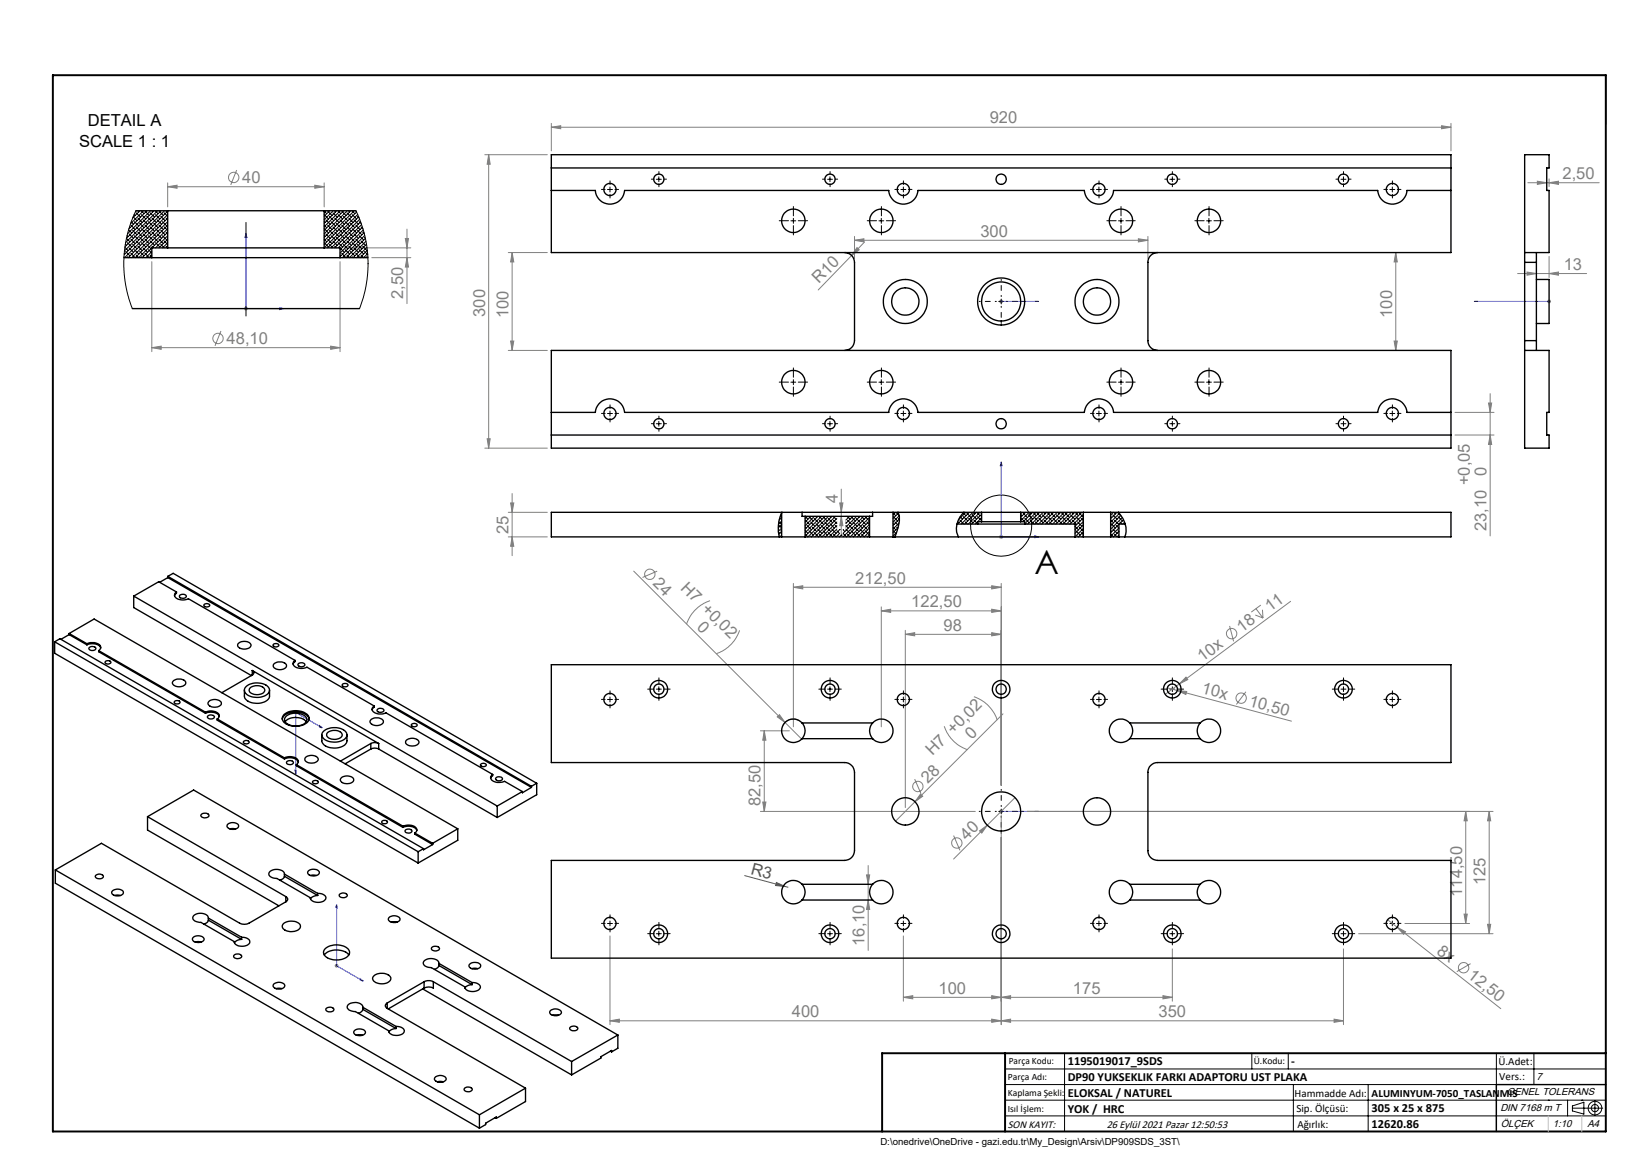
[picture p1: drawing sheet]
<svg xmlns="http://www.w3.org/2000/svg" width="420mm" height="297mm" viewBox="0 0 420 297" stroke-linecap="round" stroke-linejoin="round" font-family="sans-serif">
<g fill="none" stroke="#808080" stroke-width=".26">
<path d="M123.9 39.5h16M124.9 39.5l.4 2.5h-.8zM124.9 39.5v75M140.9 32.5l2.4-.4v.8zM140.9 31.5v7.1M140.9 32.5h230M368.5 32.1l2.4 .4-2.4 .4zM370.9 31.5v7.1M42.9 47.7l2.4-.4v.8zM42.9 46.7v6.2M42.9 47.7h40M60.5 43.5l-1.5 3.8"/>
<path d="M80.5 47.3l2.4 .4-2.4 .4zM82.9 46.7v6.2M104 58.6v19M390.6 46.7h18.2M393 46.3l2.4 .4-2.4 .4zM396 46.7l2.4-.4v.8zM396 45.7v2M38.8 66.9v23M62.4 78.9h1M62.5 78.5l.7 .7M62.9 78.4v1M63.2 78.5l-.7 .7"/>
<path d="M86.9 66.9v23M87.9 63.4h17.1M95 65.9h10M103.6 61h.8l-.4 2.4zM104 65.9l.4 2.4h-.8zM129.9 64.6h10M130.9 64.6l.4 2.4h-.8zM130.9 64.6v25M217.7 65.3l-8.5 8.8M218.4 61.4l2.4-.4v.8zM218.4 60.4v5.7M218.4 61.4h75"/>
<path d="M219.1 63.3l.5 .5-1.9 1.5zM221 61.8l-3.3 3.5M255.4 77h1M255.6 76.7l.7 .7M255.9 76.5v1.1M256.3 76.7l-.7 .7M291 61l2.4 .4-2.4 .4zM293.4 60.4v5.7M356.8 64.6l.4 2.4h-.8zM356.8 64.6v25M387.9 69.9h17.7M390.3 69.5l2.4 .4-2.4 .4z"/>
<path d="M395.5 77h1M395.6 76.7l.7 .7M396 76.5v1.1M396 69.9l2.4-.4v.8zM396 65.5v5.4M396.3 76.7l-.7 .7M38.8 88.9l2.4-.4v.8zM38.8 88.9h48.1M56.5 84.6l-1.5 3.8M84.5 88.5l2.4 .4-2.4 .4zM129.9 89.6h10M130.5 87.2h.8l-.4 2.4z"/>
<path d="M356.4 87.2h.8l-.4 2.4zM123.9 114.5h16M124.5 112.1h.8l-.4 2.4zM371.9 105.4h10M371.9 111.2h10M380.5 103h.8l-.4 2.4zM380.9 111.2l.4 2.4h-.8zM380.9 100.6v36.4M129.9 137.2h10M129.9 130.9h10M130.5 128.5h.8l-.4 2.4zM130.9 137.2l.4 2.4h-.8z"/>
<path d="M130.9 126.1v15.9M214.7 128.5h.8l-.4 2.4zM215.1 132l.4 2.4h-.8zM215.1 125v11.8M255.4 137.2h1M255.6 136.9l.7 .7M255.9 136.7v1M256.3 136.9l-.7 .7M162 146l38.7 38.6M168 146l-3.7 1.6M181.5 153.5a9.5 9.5 0 0 0-6 6M202.8 150.1l2.4-.4v.8z"/>
<path d="M202.8 149.1v36.7M202.8 150.1h53.1M225.3 156.1l2.4-.4v.8zM225.3 155.1v30.7M225.3 156.1h30.6M253.5 155.7l2.4 .4-2.4 .4zM253.5 149.7l2.4 .4-2.4 .4zM255.9 149.1v51.7M314.3 160l1 3.9M320.9 157.2l2 .8M321.1 155.6l1.8 2.4M322.3 154.7l-2.4 1.8"/>
<path d="M322.7 155.9l.2 2.1M329.9 153.7l-32 23.8M189.1 161.1a9.6 9.6 0 0 1-6 6M231.4 162.1l2.4-.4v.8zM231.4 161.1v45.3M231.4 162.1h24.5M249 178.1a9.6 9.6 0 0 1 6 5.9M253.5 161.7l2.4 .4-2.4 .4zM298.4 175.8l2.6 .7M301 176.5l2.4 .2-.3 .8zM301 176.5l29.1 7.8M303.2 173.1l.4 .6-2.1 1.1z"/>
<path d="M318.5 176.8l-2.4 3.3M75.1 182.1h1M75.2 181.7l.8 .8M75.6 181.6v1M76 181.7l-.8 .8M194.4 186.8h7.4M195.4 186.8l.4 2.4h-.8zM195.4 186.8v20.6M198.7 183.2l.5-.5 1.5 1.9zM200.7 184.6l4.2 4.3M204.3 184.2a2.91 2.91 0 0 0-4.2 1.3M233.8 199.1l1.6 3.8"/>
<path d="M241.4 185.6a9.5 9.5 0 0 0 6 6M256.4 182.5l-22.5 22.4M194.4 207.4h54.9M195 205h.8l-.4 2.4zM233.9 204.9l-4.9 5M235.3 202.9l.6 .6-2 1.4zM243.8 213.6l1.6 3.7M250.4 212.4l2-1.5-1.4 2zM252.4 210.9l-8.6 8.7M255.4 207.4h1M255.6 207l.7 .7M255.9 208.4v53.5"/>
<path d="M255.9 206.9v1M256.3 207l-.7 .7M259.5 203.9l-7.1 7M262.5 207.4h119.2M374.7 207.4l.4 2.4h-.8zM374.7 207.4v28.6M380.7 207.4l.4 2.4h-.8zM380.7 207.4v31.3M155.9 239.2v22.7M221.5 223.6h.8l-.4 2.4zM221.9 230l.4 2.4h-.8zM221.9 221.2v21.7"/>
<path d="M230.9 239.2v16.7M347.3 238.7h34.4M354.7 235.1l2.5 1.9M357.2 237l2.1 1.2-.5 .6zM357.2 237l26.4 20.8M359.1 236h16.6M374.3 233.6h.8l-.4 2.4zM380.3 236.3h.8l-.4 2.4zM85.5 246.8h1M85.7 246.5l.7 .7M86 246.3v1M86.4 246.5l-.7 .7"/>
<path d="M230.9 254.9l2.4-.4v.8zM253.5 254.5l2.4 .4-2.4 .4zM255.9 254.9l2.4-.4v.8zM297.3 254.5l2.4 .4-2.4 .4zM299.7 254.9h-68.8M299.7 242.5v13.4M343.4 242.5v19.4M375.9 246.3l-3.5 2.1M155.9 260.9l2.4-.4v.8zM253.5 260.5l2.4 .4-2.4 .4zM255.9 260.9l2.4-.4v.8zM341 260.5l2.4 .4-2.4 .4z"/>
<path d="M343.4 260.9h-187.5"/>
<circle cx="59.7" cy="45.3" r="1.32"/>
<circle cx="55.7" cy="86.5" r="1.32"/>
<circle cx="166.1" cy="146.8" r="1.33"/>
<circle cx="314.8" cy="161.9" r="1.32"/>
<circle cx="317.3" cy="178.4" r="1.33"/>
<circle cx="234.6" cy="201" r="1.32"/>
<circle cx="244.6" cy="215.5" r="1.33"/>
<circle cx="374.1" cy="247.3" r="1.32"/>
</g>
<g fill="none" stroke="#000" stroke-width=".26">
<path d="M350.2 19.2h60.3v12.6M155.3 48.4h1.3M155.9 47.8v1.3M167.8 45.8h1.3M168.4 45.2v1.2M202.2 56.4h1.2M202.8 55.8v1.3M211.6 45.8h1.2M212.2 45.2v1.2M224.7 56.4h1.2M225.3 55.8v1.3M230.3 48.4h1.3"/>
<path d="M230.9 47.8v1.3M280.3 48.4h1.3M280.9 47.8v1.3M285.9 56.4h1.3M286.6 55.8v1.3M299 45.8h1.3M299.7 45.2v1.2M308.4 56.4h1.3M309 55.8v1.3M342.8 45.8h1.3M343.4 45.2v1.2M355.3 48.4h1.3"/>
<path d="M355.9 47.8v1.3M255.3 77h1.2M255.9 76.4v1.3M202.2 97.7h1.2M202.8 97v1.3M224.7 97.7h1.2M225.3 97v1.3M285.9 97.7h1.3M286.6 97v1.3M308.4 97.7h1.3M309 97v1.3M155.3 105.7h1.3"/>
<path d="M155.9 105.1v1.2M167.8 108.3h1.3M168.4 107.7v1.2M211.6 108.3h1.2M212.2 107.7v1.2M230.3 105.7h1.3M230.9 105.1v1.2M280.3 105.7h1.3M280.9 105.1v1.2M299 108.3h1.3M299.7 107.7v1.2M342.8 108.3h1.3"/>
<path d="M343.4 107.7v1.2M355.3 105.7h1.3M355.9 105.1v1.2M155.3 178.8h1.3M155.9 178.1v1.3M167.8 176.1h1.3M168.4 175.5v1.3M211.6 176.1h1.2M212.2 175.5v1.3M230.3 178.8h1.3M230.9 178.1v1.3M280.3 178.8h1.3"/>
<path d="M280.9 178.1v1.3M299 176.1h1.3M299.7 175.5v1.3M342.8 176.1h1.3M343.4 175.5v1.3M355.3 178.8h1.3M355.9 178.1v1.3M255.3 207.4h1.2M255.9 206.8v1.2M155.3 236h1.3M155.9 235.4v1.2M167.8 238.7h1.3"/>
<path d="M168.4 238v1.3M211.6 238.7h1.2M212.2 238v1.3M230.3 236h1.3M230.9 235.4v1.2M280.3 236h1.3M280.9 235.4v1.2M299 238.7h1.3M299.7 238v1.3M342.8 238.7h1.3M343.4 238v1.3M355.3 236h1.3"/>
<path d="M355.9 235.4v1.2M256.9 273.2h153.6M256.9 277.2h153.6M272.1 269.2v20M320 269.2v4M329.3 269.2v4M330.6 277.2v12M349.7 277.2v12M382.5 269.2v20M392.1 269.2v8M225.5 289.2h185M256.9 281.2h153.6"/>
<path d="M256.9 285.2h153.6M395.8 281.2h.1M400.7 281.2v4M402 283.2h7.7M402 282.7l2.9-1v3.1l-2.9-.9zM404.4 281.2h.1M407.7 281.3v3.8"/>
<circle cx="255.9" cy="134.4" r="7.8"/>
<circle cx="407.7" cy="283.2" r=".93"/>
<circle cx="407.7" cy="283.2" r="1.74"/>
</g>
<g fill="none" stroke="#00f" stroke-width=".26">
<path d="M62.9 59.7l.2 1h-.5zM62.9 59.7v19.2h9.5M71.5 78.6l.9 .3-.9 .2zM255.7 77h.5zM255.9 77h9.6M255.9 77h.1M265.5 77h-1h1M376.9 77h.9h-.9M376.9 77h19.1M395.7 77h.5zM396 77h.1M255.9 118.1l.3 .9h-.5z"/>
<path d="M255.9 118.1v19.1h9.6M264.5 137l1 .2-1 .2zM75.4 196.9l.3 .2-.1 .7zM81.7 185.5l.6 .5-.6-.2zM82.3 186l-6.7-3.9v15.7M255.7 207.4h.5zM255.9 207.4h.1M255.9 207.4h9.6M265.5 207.4h-1h1M86 231.2v15.6l6.8 4M86 231.2l.2 .9-.3-.2zM92.1 250.2l.7 .6-.7-.3z"/>
</g>
<path d="M190.4 223.8l10.3 2.8M198.5 225.6l2.2 1-2.4-.3zM200.7 226.6l.7 .2" fill="none" stroke="#808000" stroke-width=".26"/>
<path d="M62.9 80.8v-23.9" fill="none" stroke="#000" stroke-width=".26" stroke-dasharray="15.2 1.3 1.3 1.3" stroke-dashoffset="5.2"/>
<g fill="none" stroke="#000" stroke-width=".26" stroke-dasharray="15.2 1.3 1.3 1.3">
<path d="M154.7 48.4h-.9M155.9 47.2v-1M155.9 49.7v.9M157.2 48.4h.9M167.2 45.8h-.7M168.4 44.5v-.6M168.4 47v.7M169.7 45.8h.7M201.6 56.4h-2.4M202.8 55.2v-2.4M202.8 57.7v2.3M204.1 56.4h2.3"/>
<path d="M210.9 45.8h-.6M212.2 44.5v-.6M212.2 47v.7M213.4 45.8h.7M224.1 56.4h-2.4M225.3 55.2v-2.4M225.3 57.7v2.3M226.6 56.4h2.3M229.7 48.4h-.9M230.9 47.2v-1M230.9 49.7v.9M232.2 48.4h.9"/>
<path d="M279.7 48.4h-.9M280.9 47.2v-1M280.9 49.7v.9M282.2 48.4h.9M285.3 56.4h-2.4M286.6 55.2v-2.4M286.6 57.7v2.3M287.8 56.4h2.4M298.4 45.8h-.6M299.7 44.5v-.6M299.7 47v.7M300.9 45.8h.7"/>
<path d="M307.8 56.4h-2.4M309.1 55.2v-2.4M309.1 57.7v2.3M310.3 56.4h2.4M342.2 45.8h-.7M343.4 44.5v-.6M343.4 47v.7M344.7 45.8h.7M354.7 48.4h-.9M355.9 47.2v-1M355.9 49.7v.9M357.2 48.4h.9"/>
<path d="M201.6 97.7h-2.4M202.8 96.4v-2.4M202.8 98.9v2.4M204.1 97.7h2.3M224.1 97.7h-2.4M225.3 96.4v-2.4M225.3 98.9v2.4M226.6 97.7h2.3M285.3 97.7h-2.4M286.6 96.4v-2.4M286.6 98.9v2.4M287.8 97.7h2.4"/>
<path d="M307.8 97.7h-2.4M309.1 96.4v-2.4M309.1 98.9v2.4M310.3 97.7h2.4M154.7 105.7h-.9M155.9 104.4v-.9M155.9 106.9v1M157.2 105.7h.9M167.2 108.3h-.7M168.4 107v-.6M168.4 109.5v.7M169.7 108.3h.7"/>
<path d="M210.9 108.3h-.6M212.2 107v-.6M212.2 109.5v.7M213.4 108.3h.7M229.7 105.7h-.9M230.9 104.4v-.9M230.9 106.9v1M232.2 105.7h.9M279.7 105.7h-.9M280.9 104.4v-.9M280.9 106.9v1M282.2 105.7h.9"/>
<path d="M298.4 108.3h-.6M299.7 107v-.6M299.7 109.5v.7M300.9 108.3h.7M342.2 108.3h-.7M343.4 107v-.6M343.4 109.5v.7M344.7 108.3h.7M354.7 105.7h-.9M355.9 104.4v-.9M355.9 106.9v1M357.2 105.7h.9"/>
<path d="M154.7 178.8h-.9M155.9 177.5v-.9M157.2 178.8h.9M167.2 176.1h-1.6M168.4 174.9v-1.6M168.4 177.4v1.6M169.7 176.1h1.6M210.9 176.1h-1.6M212.2 174.9v-1.6M212.2 177.4v1.6M213.4 176.1h1.7M229.7 178.8h-.9"/>
<path d="M230.9 177.5v-.9M232.2 178.8h.9M279.7 178.8h-.9M280.9 177.5v-.9M282.2 178.8h.9M298.4 176.1h-1.6M299.7 174.9v-1.6M299.7 177.4v1.6M300.9 176.1h1.7M342.2 176.1h-1.6M343.4 174.9v-1.6M343.4 177.4v1.6"/>
<path d="M344.7 176.1h1.6M354.7 178.8h-.9M355.9 177.5v-.9M357.2 178.8h.9M155.9 180v.9M230.9 180v.9M280.9 180v.9M355.9 180v.9M154.7 236h-.9M155.9 234.8v-1M155.9 237.3v.9M157.2 236h.9"/>
<path d="M167.2 238.6h-1.6M168.4 237.4v-1.6M168.4 239.9v1.6M169.7 238.6h1.6M210.9 238.6h-1.6M212.2 237.4v-1.6M212.2 239.9v1.6M213.4 238.6h1.7M229.7 236h-.9M230.9 234.8v-1M230.9 237.3v.9M232.2 236h.9"/>
<path d="M279.7 236h-.9M280.9 234.8v-1M280.9 237.3v.9M282.2 236h.9M298.4 238.6h-1.6M299.7 237.4v-1.6M299.7 239.9v1.6M300.9 238.6h1.7M342.2 238.6h-1.6M343.4 237.4v-1.6M343.4 239.9v1.6M344.7 238.6h1.6"/>
<path d="M354.7 236h-.9M355.9 234.8v-1M355.9 237.3v.9M357.2 236h.9"/>
</g>
<path d="M254.7 77h-4.4M255.9 75.8v-4.4M255.9 78.3v4.4M257.2 77h4.4M254.7 207.4h-4.4M255.9 206.1v-4.3M255.9 208.6v4.4M257.2 207.4h4.4" fill="none" stroke="#000" stroke-width=".26" stroke-dasharray="15.2 1.3 1.3 1.3" stroke-dashoffset="15"/>
<path d="M410.5 277.2h-28v12" fill="none" stroke="#000" stroke-width=".35"/>
<path d="M13.5 19.2h397v270h-397zM256.9 269.2v20M410.5 269.2h-185v20" fill="none" stroke="#000" stroke-width=".5"/>
<path d="M392.1 281.2h.1M395.8 285.2v4M404.4 285.2v4" fill="none" stroke="#c0c0c0" stroke-width=".26"/>
<g fill="#00f">
<path d="M92.1 250.2l.7 .6-.7-.3zM86 231.2l.2 .9-.3-.2zM264.5 77h1zM255.7 77h.5z"/>
<path d="M81.7 185.5v.3l.6 .2zM75.4 196.9l.2 .9 .1-.7zM71.5 78.6l.9 .3-.9 .2zM62.9 59.7l.2 1h-.5z"/>
<path d="M395.7 77h.5zM376.9 77h.9z"/>
<path d="M264.5 137l1 .2-1 .2zM255.9 118.1l.3 .9h-.5z"/>
<path d="M264.5 207.4h1zM255.7 207.4h.5z"/>
</g>
<path d="M198.5 225.6l2.2 1-2.4-.3z" fill="#808000"/>
<g fill="#808080">
<path d="M198.7 183.2l.5-.5 1.5 1.9z"/>
<path d="M303.2 173.1l.4 .6-2.1 1.1z"/>
<path d="M235.3 202.9l.6 .6-2 1.4z"/>
<path d="M357.2 237l2.1 1.2-.5 .6z"/>
<path d="M301 176.5l2.4 .2-.3 .8z"/>
<path d="M253.5 161.7l2.4 .4-2.4 .4zM231.4 162.1l2.4-.4v.8zM253.5 155.7l2.4 .4-2.4 .4zM225.3 156.1l2.4-.4v.8zM253.5 149.7l2.4 .4-2.4 .4zM202.8 150.1l2.4-.4v.8zM253.5 254.5l2.4 .4-2.4 .4zM230.9 254.9l2.4-.4v.8zM253.5 260.5l2.4 .4-2.4 .4zM155.9 260.9l2.4-.4v.8z"/>
<path d="M255.9 254.9l2.4-.4v.8zM297.3 254.5l2.4 .4-2.4 .4zM255.9 260.9l2.4-.4v.8zM341 260.5l2.4 .4-2.4 .4zM393 46.3l2.4 .4-2.4 .4zM396 46.7l2.4-.4v.8zM390.3 69.5l2.4 .4-2.4 .4zM396 69.9l2.4-.4v.8zM42.9 47.7l2.4-.4v.8zM80.5 47.3l2.4 .4-2.4 .4z"/>
<path d="M291 61l2.4 .4-2.4 .4zM218.4 61.4l2.4-.4v.8z"/>
<path d="M38.8 88.9l2.4-.4v.8zM84.5 88.5l2.4 .4-2.4 .4z"/>
<path d="M219.1 63.3l-1.4 2 1.9-1.5zM250.4 212.4l.6 .5 1.4-2z"/>
<path d="M130.5 128.5h.8l-.4 2.4zM130.9 137.2l.4 2.4h-.8z"/>
<path d="M215.1 132l.4 2.4h-.8zM214.7 128.5h.8l-.4 2.4zM195 205h.8l-.4 2.4zM195.4 186.8l.4 2.4h-.8z"/>
<path d="M130.9 64.6l.4 2.4h-.8zM130.5 87.2h.8l-.4 2.4zM356.8 64.6l.4 2.4h-.8zM356.4 87.2h.8l-.4 2.4zM124.9 39.5l.4 2.5h-.8zM124.5 112.1h.8l-.4 2.4zM380.5 103h.8l-.4 2.4zM380.9 111.2l.4 2.4h-.8zM221.5 223.6h.8l-.4 2.4zM221.9 230l.4 2.4h-.8zM374.7 207.4l.4 2.4h-.8zM374.3 233.6h.8l-.4 2.4zM380.7 207.4l.4 2.4h-.8zM380.3 236.3h.8l-.4 2.4zM103.6 61h.8l-.4 2.4zM104 65.9l.4 2.4h-.8z"/>
<path d="M140.9 32.5l2.4-.4v.8zM368.5 32.1l2.4 .4-2.4 .4z"/>
</g>
<g fill="none" stroke="#000" stroke-width=".35">
<path d="M140.9 39.5h230v25.1h-230zM389.7 39.5h6.3v3.4h-.6v5.8h.6v15.9h-6.3zM34.7 53.9h8.2M42.9 53.9h40M42.9 53.9v9.5M82.9 53.9v9.5M82.9 53.9h8.1M140.9 48.7h11.3a3.7 3.7 0 0 0 3.7 3.5 3.7 3.7 0 0 0 3.8-3.5h67.5a3.7 3.7 0 0 0 3.7 3.5 3.7 3.7 0 0 0 3.8-3.5h42.5a3.7 3.7 0 0 0 3.7 3.5 3.7 3.7 0 0 0 3.8-3.5h67.5a3.7 3.7 0 0 0 3.7 3.5 3.7 3.7 0 0 0 3.8-3.5h11.2M140.9 42.9h230M31.7 65.9h7.1M33.8 78.9h58.1M38.8 65.9h48.1"/>
<path d="M42.9 63.4h40M42.9 63.4h-4.1v2.5M82.9 63.4h4v2.5M86.9 65.9h7.2M215.9 64.6a2.53 2.53 0 0 1 2.5 2.5v20a2.53 2.53 0 0 1-2.5 2.5M295.9 64.6a2.47 2.47 0 0 0-2.5 2.5v20a2.47 2.47 0 0 0 2.5 2.5M389.7 64.6v2.5M389.7 67.1v20M389.7 67.1h3M392.7 64.6v2.5M392.7 71.4h3.3v11.3h-3.3M392.7 67.1v20"/>
<path d="M140.9 89.6h230v24.9h-230zM389.7 87.1v2.5M389.7 89.6h6.3v15.8h-.6v5.8h.6v3.3h-6.3zM389.7 87.1h3M392.7 87.1v2.5M140.9 105.4h11.3a3.7 3.7 0 0 1 3.7-3.5 3.7 3.7 0 0 1 3.8 3.5h67.5a3.7 3.7 0 0 1 3.7-3.5 3.7 3.7 0 0 1 3.8 3.5h42.5a3.8 3.8 0 0 1 3.7-3.5 3.8 3.8 0 0 1 3.8 3.5h67.5a3.8 3.8 0 0 1 3.7-3.5 3.8 3.8 0 0 1 3.8 3.5h11.2M140.9 111.2h230M199.8 137.2h6M199.8 131.1v6.1M199.9 130.9a9.1 9.1 0 0 0-.7 6.3M199.9 130.9h5.1M199.9 130.9h-59v6.3h58.9"/>
<path d="M205 130.9v1.1h.8M205 130.9h18.1M205.8 137.2h16.5M205.8 132v5.2M205.8 132h16.5M222.3 137.2h6M222.3 132v5.2M223.1 130.9v1.1h-.8M223.1 130.9h5.2M228.3 130.9h22.6M228.3 137.2h48.6M228.3 130.9v6.3"/>
<path d="M229.6 130.9a4.4 4.4 0 0 1 .1 3.6l-.9 2.7M244.6 133.9h5.3M246.4 130.9a5.3 5.3 0 0 0-1.4 6.3M249.9 133.9h12M250.9 133.3h10M250.9 130.9h10M250.9 130.9v2.4M250.9 133.3h-1v.6M260.9 130.9h16M260.9 130.9v2.4M260.9 133.3h1v.6M261.9 133.9h12.9v3.3"/>
<path d="M276.9 137.2h7M276.9 130.9h7M276.9 130.9v6.3M283.9 130.9h87v6.3h-87M283.9 130.9v6.3M285.9 130.9a6.2 6.2 0 0 1 1.6 6.3M287.7 133.9h-1.7v3.3M34.2 152.4l92.9 53.6M34.2 152.4v2.9l30.1 17.4M42.9 147.6l-2.1 1.2M42.9 147.6l93 53.7M42.9 147.3l1.4-.8 92.9 53.7"/>
<path d="M42.9 147.3l93 53.7M42.9 147.3v.3M45.1 151.3a.99 .99 0 0 0-.5 1.1 .99 .99 0 0 0 1 .8 3.4 3.4 0 0 0 2.6-.2l27.2 15.8M45.1 151.3v.3l-.5 .7M45.1 151.3l-4.5-2.6-6.4 3.7M45.9 152.2a1 1 0 0 1 1.7 .3 1.02 1.02 0 0 1-1.7-.2zM52.2 154.5a.85 .85 0 0 1 1.4 .3 .83 .83 0 0 1-1.5-.2zM14 164v3l92.9 53.6M14 164l92.9 53.7M14 164l1.3-.7 93 53.6M17.7 161.9l6.4-3.7 92.9 53.6M17.7 162.2l-2.1 1.2"/>
<path d="M17.7 162.2l4.5 2.6M17.7 161.9l4.5 2.6M17.7 161.9v.3M22.2 164.8a2.66 2.66 0 0 1 3.6 .8M22.2 164.5a2.62 2.62 0 0 1 3.6 .9l-.1 .4-.5 .5M22.2 164.5v.3M22.8 165.6a1.02 1.02 0 0 1 1.7 .2 1.02 1.02 0 0 1-1.8-.1zM25.2 166.3v.3l27.3 15.7M25.2 166.3l27.3 15.7M27 169.1a.71 .71 0 0 1 .8-.3 .71 .71 0 0 1 .5 .7 .82 .82 0 0 1-1.4-.3zM44.4 174a2.16 2.16 0 0 1 3.1 .4 1.79 1.79 0 0 1-2.7 1 .81 .81 0 0 1-.7-.6 .81 .81 0 0 1 .3-.8zM44.6 179.3a.71 .71 0 0 1 .8-.3 .71 .71 0 0 1 .5 .7 .71 .71 0 0 1-.8 .3 .71 .71 0 0 1-.5-.7z"/>
<path d="M53.5 179.2a2.16 2.16 0 0 1 3.1 .5 1.81 1.81 0 0 1-2.4 1 .86 .86 0 0 1-.9-.5 .86 .86 0 0 1 .2-1zM60.9 164.5a2.23 2.23 0 0 1 3.3 .3 1.84 1.84 0 0 1-2.7 .9 .79 .79 0 0 1-.6-1.2zM62.5 176.4v1.5a2.45 2.45 0 0 0 2.7 1.8 3 3 0 0 0 3.7-1.8v-1.5M62.8 175.6a4.5 4.5 0 0 1 5.9 .1 1.49 1.49 0 0 1-1.2 2.2 4 4 0 0 1-5-1.2v-.5zM63.9 175.9a2.58 2.58 0 0 1 3.8 .3 1.77 1.77 0 0 1-2.4 1.3 1.27 1.27 0 0 1-1.6-1.4zM64.5 171.4a.63 .63 0 0 1 .4 .6 .63 .63 0 0 1-.4 .5M64.5 171.4l32.3 18.6M64.5 172.5l-7.8 4.6M64.5 171.4v1.1M69.9 164.7a.71 .71 0 0 1 .8-.3 .71 .71 0 0 1 .5 .7 .82 .82 0 0 1-1.4-.3zM70.1 169.6a2.14 2.14 0 0 1 3.1 .5 1.79 1.79 0 0 1-2.6 .9 .81 .81 0 0 1-.7-.6 .81 .81 0 0 1 .2-.8zM75.4 168.8a1 1 0 0 0-.4 1.1 1 1 0 0 0 .9 .8 3.4 3.4 0 0 0 2.6-.2l17.1 9.9"/>
<path d="M75.4 168.8v.3l-.5 .7M76.2 169.7a1 1 0 0 1 1.7 .3 1.02 1.02 0 0 1-1.7-.2zM87.6 174.9a.71 .71 0 0 1 .8-.3 .71 .71 0 0 1 .5 .7 .71 .71 0 0 1-.8 .3 .71 .71 0 0 1-.5-.7zM140.9 169.9h230v25h-75a2.47 2.47 0 0 0-2.5 2.5v20a2.47 2.47 0 0 0 2.5 2.5h75v25h-230v-25h75a2.53 2.53 0 0 0 2.5-2.5v-20a2.53 2.53 0 0 0-2.5-2.5h-75zM52.5 182.3a2.66 2.66 0 0 1 3.6 .8M52.5 182a2.62 2.62 0 0 1 3.6 .9l-.1 .4-.5 .5M52.5 182v.3M53.1 183.1a1.02 1.02 0 0 1 1.7 .2 1.02 1.02 0 0 1-1.8-.1zM55.5 183.8v.3l17.2 9.9M55.5 183.8l17.2 9.9M62.3 189.5a.81 .81 0 0 1 1.4 .3 .83 .83 0 0 1-1.5-.2zM72.1 183.8a3.5 3.5 0 0 1 4.1-1.8 3 3 0 0 1 2.8 1.8"/>
<path d="M72.6 182.6a4.7 4.7 0 0 1 6.3 .5 1.6 1.6 0 0 1-1.2 2.1 4.7 4.7 0 0 1-5.4-1l-.2-.7zM72.7 194a2.67 2.67 0 0 1 3.5 .8M72.7 193.7a2.69 2.69 0 0 1 3.6 .8l-.2 .6-.4 .3M72.7 193.7v.3M72.9 184.5a3.9 3.9 0 0 1 5.4 0M73.2 183.1a4 4 0 0 1 5.1 .3 1.76 1.76 0 0 1-1.9 2.1 3.3 3.3 0 0 1-3.7-1.4v-.4zM73.4 194.6a.88 .88 0 0 1 .9-.2 .88 .88 0 0 1 .6 .7 1.03 1.03 0 0 1-1.7-.3zM75.7 195.4v.3l27.3 15.8M75.7 195.4l27.3 15.8M78.1 193.6a2.2 2.2 0 0 1 3.3 .4 1.97 1.97 0 0 1-3.2 .6l-.3-.4zM80 199.7a.85 .85 0 0 1 1.4 .3 .83 .83 0 0 1-1.5-.2zM82.3 187.8v1.5a2.45 2.45 0 0 0 2.7 1.9 3 3 0 0 0 3.7-1.9v-1.5"/>
<path d="M82.6 187a4.4 4.4 0 0 1 6 .3 1.92 1.92 0 0 1-2 2.3 3.7 3.7 0 0 1-4.3-1.5v-.5zM83.6 187.4a2.58 2.58 0 0 1 3.9 .3 1.78 1.78 0 0 1-2.4 1.2 1.23 1.23 0 0 1-1.5-1.5zM87.2 198.9a2.16 2.16 0 0 1 3.2 .3 1.81 1.81 0 0 1-2.7 .9 .79 .79 0 0 1-.5-1.2zM94.8 190a2.17 2.17 0 0 1 2 0M94.8 191.4a2.17 2.17 0 0 1 2 0M94.8 190l-7.8 4.6M94.8 190v1.4M94.8 191.4l-6.6 3.8M94.9 183.9a2.16 2.16 0 0 1 3.1 .5 1.82 1.82 0 0 1-2.7 .9 .81 .81 0 0 1-.7-.6 .81 .81 0 0 1 .3-.8zM95.6 180.4a.99 .99 0 0 0-.5 1.2 .99 .99 0 0 0 1 .7 3.6 3.6 0 0 0 2.6-.1l27.2 15.7M95.6 180.4v.4l-.5 .6M96.4 181.4a1.03 1.03 0 0 1 1.7 .2 1.02 1.02 0 0 1-1.7-.1z"/>
<path d="M96.8 190v1.4M96.8 191.4l30.3 17.5M104 189.1a2.19 2.19 0 0 1 3.1 .5 1.97 1.97 0 0 1-3.1 .6l-.3-.4zM105.2 185.1a.85 .85 0 0 1 1.4 .4 .83 .83 0 0 1-1.4-.3zM122.9 195.3a.82 .82 0 0 1 1.4 .3 .83 .83 0 0 1-1.5-.2zM125.9 197.9a.99 .99 0 0 0-.5 1.2 .99 .99 0 0 0 1 .7 3.6 3.6 0 0 0 2.6-.1l4.5 2.6M125.9 197.9v.4l-.5 .6M126.9 198.8a.86 .86 0 0 1 .9-.3 .86 .86 0 0 1 .6 .8 1 1 0 0 1-1.7-.3zM205 184.8a3 3 0 0 0-4.3-.2 3 3 0 0 0 0 4.3 3 3 0 0 0 4.3-.1M205 184.8a2.99 2.99 0 0 1 0 4M205 184.8h18.1M205 188.8h18.1"/>
<path d="M223.1 184.8a3 3 0 0 1 4.3-.2 3 3 0 0 1 0 4.3 3 3 0 0 1-4.3-.1M223.1 184.8a2.99 2.99 0 0 0 0 4M288.8 184.8a3 3 0 0 0-4.3-.2 3 3 0 0 0 0 4.3 3 3 0 0 0 4.3-.1M288.8 184.8a2.99 2.99 0 0 1 0 4M288.8 184.8h18M288.8 188.8h18M306.8 184.8a3 3 0 0 1 4.3-.2 3 3 0 0 1 0 4.3 3 3 0 0 1-4.3-.1M306.8 184.8a2.99 2.99 0 0 0 0 4M37.7 208.7l35.4 20.5M37.7 208.7l11.8-6.8 108.4 62.6M37.7 208.7v3.5l33.6 19.3M51.4 208.2a1.15 1.15 0 0 1 2 .4 1.17 1.17 0 0 1-2-.3z"/>
<path d="M58.1 210.7a1.91 1.91 0 0 1 2.9 .4 1.7 1.7 0 0 1-2.7 .5l-.3-.3zM58.8 211.9h1.5M97.6 209.9a.71 .71 0 0 1 .9-.3 .71 .71 0 0 1 .5 .7 .71 .71 0 0 1-.9 .3 .71 .71 0 0 1-.5-.7zM103 211.5a2.67 2.67 0 0 1 3.5 .8M103 211.2a2.65 2.65 0 0 1 3.6 .8l-.2 .6-.4 .3M103 211.2v.3M103.7 212.1a.88 .88 0 0 1 .9-.2 .88 .88 0 0 1 .6 .7 1.03 1.03 0 0 1-1.7-.3zM106 212.9v.3l4.6 2.7M106 212.9l4.6 2.6M106.9 217.7v2.9M108.3 216.9l-1.4 .8M110.6 215.5v.4"/>
<path d="M110.6 215.9l-2.3 1.3v-.3M117 211.8l-6.4 3.7M117 211.8v3l-10.1 5.8M127.1 206v2.9M133.5 202.3l-6.4 3.7M135.9 201.3l-2.4 1.3v-.3M135.9 201v.3M137.2 200.2v2.9l-10.1 5.8M137.2 200.2l-1.3 .8M14.1 222.4l11.8-6.9 35.4 20.5a2.62 2.62 0 0 0 2.3 0l9.5-5.5M14.1 222.4v3.3l108.5 62.7M14.1 222.4l108.5 62.5"/>
<path d="M24.4 223.8a1.19 1.19 0 0 1 2 .3 1.18 1.18 0 0 1-2-.2zM28.7 227.8a1.87 1.87 0 0 1 2.8 .3 1.72 1.72 0 0 1-2.7 .5l-.3-.5zM29.3 228.9h1.5M49.3 239.7a1.94 1.94 0 0 1 2.9 .3 1.72 1.72 0 0 1-2.8 .5l-.2-.5zM53.3 234.7a2.18 2.18 0 0 0-3.2-1.1 1 1 0 0 0-.8 1.1 1 1 0 0 0 1.1 .9l1 .2 8.5 4.9M53.3 235.2l-.4 .6-.8 .4M53.3 234.7l8.5 4.9M53.3 235.2l8.5 4.9M53.3 234.7v.5M61.8 239.6a1.57 1.57 0 0 1 2 1.4 2.54 2.54 0 0 1-3.9-.1v-.2M61.8 239.6v.5M72.4 236.1a3.2 3.2 0 0 1 4.4 .4 1.59 1.59 0 0 1-1.9 1.6 2.29 2.29 0 0 1-2.8-1.4z"/>
<path d="M72.7 223.4a2.21 2.21 0 0 0-3.1-1 1 1 0 0 0-.9 1.1 1 1 0 0 0 1.1 .9l1 .1 8.5 4.9M72.7 224l-.3 .6-.8 .4M72.7 223.4l8.5 4.9M72.7 224l8.5 4.9M72.7 223.4v.6M73.1 229.2a.7 .7 0 0 1 .5 .6 .7 .7 0 0 1-.5 .7M73.1 229.2v1.3M78.8 222.7a1.94 1.94 0 0 1 2.8 .3 1.75 1.75 0 0 1-2.5 .7l-.4-.5zM79.3 229.4v.1M79.4 223.8h1.5M81.2 228.3a1.66 1.66 0 0 1 2.1 1.3 2.41 2.41 0 0 1-4 0v-.2M81.2 228.9l-1 .2-.8 .7"/>
<path d="M81.2 228.3v.6M86.8 228.6a1.19 1.19 0 0 1 2 .3 1.18 1.18 0 0 1-2.1-.2zM99.4 234.6a1.91 1.91 0 0 1 2.9 .3 1.74 1.74 0 0 1-2.8 .5l-.2-.3zM100 235.7h1.5M205 226a3 3 0 0 0-4.3-.1 3 3 0 0 0 0 4.3 3 3 0 0 0 4.3-.2M205 226a2.99 2.99 0 0 1 0 4M205 230h18.1M205 226h18.1M223.1 226a3 3 0 0 1 4.3-.1 3 3 0 0 1 0 4.3 3 3 0 0 1-4.3-.2M223.1 226a2.99 2.99 0 0 0 0 4M288.8 226a3 3 0 0 0-4.3-.1 3 3 0 0 0 0 4.3 3 3 0 0 0 4.3-.2M288.8 226a2.99 2.99 0 0 1 0 4"/>
<path d="M288.8 230h18M288.8 226h18M306.8 226a3 3 0 0 1 4.3-.1 3 3 0 0 1 0 4.3 3 3 0 0 1-4.3-.2M306.8 226a2.99 2.99 0 0 0 0 4M49.9 240.8l.6-.1 .9 .1M59.8 244.2a1.15 1.15 0 0 1 2 .3 1.18 1.18 0 0 1-2.1-.2zM59.9 240.7v.1M61.8 240.1l-1.1 .2-.8 .7M69.9 251.6a1.91 1.91 0 0 1 2.9 .3 1.7 1.7 0 0 1-3 0zM70.6 252.7h1.4M82.9 244.1a4.5 4.5 0 0 1 6.3 0M83.2 242.4a4.6 4.6 0 0 1 6 .4 1.66 1.66 0 0 1-1.4 2.3 4.3 4.3 0 0 1-5-1.2l-.1-.7z"/>
<path d="M83.4 257.8a1.19 1.19 0 0 1 1.9 .3 1.18 1.18 0 0 1-2-.2zM92.7 257.5a2.09 2.09 0 0 0-2.8-1.1 1.03 1.03 0 0 0-1.1 1 1.03 1.03 0 0 0 1.1 1l.9 .1 8.5 5M92.7 258l-.3 .6-.8 .4M92.7 257.5l8.5 4.9M92.7 258l8.5 4.9M92.7 257.5v.5M95.6 249.4a3.2 3.2 0 0 1 4.2 .3 1.44 1.44 0 0 1-1.6 1.7 2.61 2.61 0 0 1-3-1.2zM99 256.4a.73 .73 0 0 0-.5 .6 .73 .73 0 0 0 .5 .7M99 257.7l35.3 20.4M99 256.4v1.3M108.1 252.8l38 21.9M108.4 250.9a2.62 2.62 0 0 1 2.4 0"/>
<path d="M108.4 250.9l-9.4 5.5M108.4 250.9v1.7M108.4 252.6l-9.2 5.3M110.5 242.1a1.36 1.36 0 0 1 1.9 .3 1.14 1.14 0 0 1-1.1 .7 1.14 1.14 0 0 1-1-.7zM110.8 250.9v1.7a2.62 2.62 0 0 0-2.4 0M110.8 250.9l35.3 20.4M112.2 246.2a1.76 1.76 0 0 0-2.2-1.2 1.38 1.38 0 0 0-1.7 1.4 2.22 2.22 0 0 0 2 .9l8.5 4.9M112.2 246.8l-.4 .6-.7 .4M112.2 246.2l8.5 4.9M112.2 246.8l8.5 4.9M112.2 246.2v.6M118.8 252.2v.1"/>
<path d="M120 246.5a1.94 1.94 0 0 1 2.9 .3 1.58 1.58 0 0 1-2.4 .8l-.6-.6zM120.6 247.6h1.5M120.7 251.1a1.73 1.73 0 0 1 2.1 1.3 2.44 2.44 0 0 1-4 0v-.2M120.7 251.7l-1 .2-.8 .7M120.7 251.1v.6M140.8 258.2a1.9 1.9 0 0 1 2.7 .5 1.72 1.72 0 0 1-3 .2zM141.3 259.5h1.5M90.7 263.3a1.94 1.94 0 0 1 2.7 .5 1.72 1.72 0 0 1-2.7 .5l-.3-.5zM91.2 264.6l.5-.1 1 .1M99.3 263.5v.1M101.2 262.4a1.57 1.57 0 0 1 2.1 1.4 2.54 2.54 0 0 1-3.9-.1l-.1-.2M101.2 262.9l-1 .2-.8 .7"/>
<path d="M101.2 262.4v.5M111.3 275.2a1.9 1.9 0 0 1 2.8 .5 1.75 1.75 0 0 1-3 .2zM111.8 276.5h1.5M118.9 278.1a1.24 1.24 0 0 1 1.8 .4 1.21 1.21 0 0 1-2.1-.2zM134.3 278.1l-11.7 6.8M134.3 278.1v3.4l-7.4 4.4M145.8 262.5a1.21 1.21 0 0 1 1.9 .5 1.21 1.21 0 0 1-2.1-.3zM146.1 271.3v3.4M156 268.7l.4 .1M156.4 268.8v-.3l-2.8 1.6v.3l-7.5 4.3M157.9 264.5l-11.8 6.8M157.9 264.5v3.4l-1.5 .9"/>
<path d="M122.6 284.9v3.5M126.6 285.7l.3 .2M126.9 285.9v-.4l-2.8 1.6v.3l-1.5 1"/>
<circle cx="155.9" cy="48.4" r="1.56"/>
<circle cx="168.4" cy="45.8" r="1.31"/>
<circle cx="202.8" cy="56.4" r="3"/>
<circle cx="212.2" cy="45.8" r="1.32"/>
<circle cx="225.3" cy="56.4" r="2.99"/>
<circle cx="230.9" cy="48.4" r="1.56"/>
<circle cx="255.9" cy="45.8" r="1.32"/>
<circle cx="280.9" cy="48.4" r="1.56"/>
<circle cx="286.5" cy="56.4" r="3"/>
<circle cx="299.7" cy="45.8" r="1.32"/>
<circle cx="309.1" cy="56.4" r="2.99"/>
<circle cx="343.4" cy="45.8" r="1.31"/>
<circle cx="355.9" cy="48.4" r="1.56"/>
<circle cx="231.4" cy="77.1" r="5.6"/>
<circle cx="231.4" cy="77.1" r="3.5"/>
<circle cx="255.9" cy="77.1" r="6"/>
<circle cx="255.9" cy="77.1" r="5"/>
<circle cx="280.4" cy="77.1" r="5.6"/>
<circle cx="280.4" cy="77.1" r="3.5"/>
<circle cx="202.8" cy="97.7" r="3"/>
<circle cx="225.3" cy="97.7" r="2.99"/>
<circle cx="286.5" cy="97.7" r="3"/>
<circle cx="309.1" cy="97.7" r="2.99"/>
<circle cx="155.9" cy="105.7" r="1.56"/>
<circle cx="168.4" cy="108.3" r="1.31"/>
<circle cx="212.2" cy="108.3" r="1.32"/>
<circle cx="230.9" cy="105.7" r="1.56"/>
<circle cx="255.9" cy="108.3" r="1.32"/>
<circle cx="280.9" cy="105.7" r="1.56"/>
<circle cx="299.7" cy="108.3" r="1.32"/>
<circle cx="343.4" cy="108.3" r="1.31"/>
<circle cx="355.9" cy="105.7" r="1.56"/>
<circle cx="155.9" cy="178.8" r="1.56"/>
<circle cx="168.4" cy="176.2" r="1.31"/>
<circle cx="168.4" cy="176.2" r="2.25"/>
<circle cx="212.2" cy="176.2" r="1.32"/>
<circle cx="212.2" cy="176.1" r="2.25"/>
<circle cx="230.9" cy="178.8" r="1.56"/>
<circle cx="255.9" cy="176.2" r="1.32"/>
<circle cx="255.9" cy="176.1" r="2.25"/>
<circle cx="280.9" cy="178.8" r="1.56"/>
<circle cx="299.7" cy="176.2" r="1.32"/>
<circle cx="299.7" cy="176.1" r="2.25"/>
<circle cx="343.4" cy="176.1" r="2.25"/>
<circle cx="343.4" cy="176.2" r="1.31"/>
<circle cx="355.9" cy="178.8" r="1.56"/>
<circle cx="231.4" cy="207.4" r="3.5"/>
<circle cx="255.9" cy="207.4" r="5"/>
<circle cx="280.4" cy="207.4" r="3.5"/>
<circle cx="155.9" cy="236" r="1.57"/>
<circle cx="168.4" cy="238.6" r="1.31"/>
<circle cx="168.4" cy="238.7" r="2.25"/>
<circle cx="212.2" cy="238.6" r="1.32"/>
<circle cx="212.2" cy="238.7" r="2.25"/>
<circle cx="230.9" cy="236" r="1.57"/>
<circle cx="255.9" cy="238.6" r="1.32"/>
<circle cx="255.9" cy="238.7" r="2.25"/>
<circle cx="280.9" cy="236" r="1.57"/>
<circle cx="299.7" cy="238.6" r="1.32"/>
<circle cx="299.7" cy="238.7" r="2.25"/>
<circle cx="343.4" cy="238.7" r="2.25"/>
<circle cx="343.4" cy="238.6" r="1.31"/>
<circle cx="355.9" cy="236" r="1.57"/>
</g>
<g fill="none" stroke="#000" stroke-width=".26">
<path d="M32.9 58.8l.8 .7M33 59.8l1.1 1.1M33.1 58.1l.1 .1M33.4 57.5l1.2 1.2M33.5 56.7l.6 .6M33.9 58.9l1.1 1.1M34 55.4l1 1M34.3 54.8l.3 .3M34.4 56.7l1.1 1.1M34.7 53.9l-1.2 2.9-1 3.5-.6 3.1-.3 3.1 .1 3.2 .4 3.3 .8 3.3 .9 2.6M34.8 58l1.1 1.1M34.8 54.4l1.1 1.1"/>
<path d="M34.9 53.9l-.3 .2M35.2 53.9l.3 .3M35.2 59.3l1.2 1.2M35.2 55.7l1.2 1.2M35.7 57.1l1.1 1.1M35.8 53.9l-1.9 1.8M36.1 53.9l.7 .7M36.2 58.5l1.1 1M36.2 54.9l1.1 1.1M36.6 59.8l1.1 1.1M36.6 56.2l1.1 1.1M36.7 53.9l-3.3 3.3"/>
<path d="M37 57.5l1.2 1.2M37 53.9l1.2 1.2M37.5 58.9l1.1 1.1M37.5 55.3l1.1 1.1M37.6 53.9l-4.7 4.6M38 56.7l1.1 1.1M38.4 58l1.1 1.1M38.4 54.4l1.1 1.1M38.5 53.9l-5.9 5.9M38.8 53.9l.3 .3M38.8 59.3l1.2 1.2M38.8 55.7l1.2 1.2"/>
<path d="M39.3 57.1l1.1 1.1M39.4 53.9l-7.1 7 .9 .9M39.7 53.9l.7 .7M39.8 58.5l1.1 1M39.8 54.9l1.1 1.1M40.2 59.8l1.1 1.1M40.2 56.2l1.1 1.1M40.3 53.9l-8.2 8.1M40.6 57.5l1.2 1.2M40.6 53.9l1.2 1.2M41.1 58.9l1.1 1.1M41.1 55.3l1.1 1.1"/>
<path d="M41.2 53.9l-9.2 9.2M41.5 56.7l1.2 1.1M42 58l.9 .9M42 54.4l.9 .9M42.1 53.9l-10.3 10.2M42.4 53.9l.3 .3M42.4 59.3l.5 .5M42.4 55.7l.5 .5M42.9 54l-11.2 11.1M42.9 54.9l-11 11M42.9 55.8l-10.1 10.1-.2-.3M42.9 56.7l-9.2 9.2"/>
<path d="M42.9 57.6l-8.3 8.3-1.2-1.2M42.9 58.5l-7.4 7.4-.7-.7M42.9 59.4l-4.1 4M82.9 58.5l1.1 1M82.9 57.6l.6 .6M82.9 56.7l.2 .2M82.9 54.9l1.1 1.1M82.9 54l.6 .6M83.3 59.8l1.1 1.1M83.3 56.2l1.1 1.1M83.4 53.9l-.5 .5M83.7 57.5l1.2 1.2"/>
<path d="M83.7 53.9l1.2 1.2M84.2 58.9l1.1 1.1M84.2 55.3l1.1 1.1M84.3 53.9l-1.4 1.4M84.6 56.7l1.2 1.1M85.1 58l1.1 1.1M85.1 54.4l1.1 1.1M85.2 53.9l-2.3 2.3M85.5 53.9l.3 .3M85.5 59.3l1.2 1.2M85.5 55.7l1.2 1.2M86 57.1l1.1 1.1"/>
<path d="M86.1 53.9l-3.2 3.2M86.4 53.9l.7 .7M86.4 58.5l1.2 1M86.4 54.9l1.2 1.1M86.9 59.8l1.1 1.1M86.9 56.2l1.1 1.1M87 53.9l-4.1 4.1M87.3 57.5l1.1 1.2M87.3 53.9l1.1 1.2M87.8 58.9l1.1 1.1M87.8 55.3l1.1 1.1M87.9 53.9l-5 5"/>
<path d="M88.2 56.7l1.2 1.1M88.7 58l1.1 1.1M88.7 54.4l1.1 1.1M88.8 53.9l-5.9 5.9M89 53.9l.4 .3M89.1 59.3l1.1 1.2M89.1 55.7l1.1 1.2M89.6 57.1l1.1 1.1M89.7 53.9l-6.8 6.8M90 53.9l.7 .7M90 58.5l1.2 1M90 54.9l1.2 1.1"/>
<path d="M90.5 59.8l1.1 1.1M90.5 56.2l1.1 1.1M90.6 53.9l-7.7 7.7M90.9 57.5l1.1 1.2M90.9 53.9l.2 .2M91 53.9l1.2 2.9 1.1 3.8 .6 3.1 .2 2.8-.1 3.6-.4 3.1-.7 2.7-1 3M91.2 54.2l-8.3 8.3M91.4 58.9l1.1 1.1M91.4 55.3l.4 .4M91.4 54.8l-8.5 8.6M91.7 55.4l-8 8M91.8 56.7l.6 .5"/>
<path d="M91.9 56.1l-7.2 7.3M92.2 56.7l-6.7 6.7M92.3 58l.5 .5M92.4 57.4l-6 6M92.6 58.1l-5.7 5.7M92.7 59.3l.4 .5M92.9 58.8l-6 5.9M93.1 59.5l-6.2 6.1M31.7 65.6l.2 .3M31.7 64.8l.2 .1M31.9 63.2l.9 .9M32 62.4l.3 .3"/>
<path d="M32.1 64.3l1.1 1.1M32.5 60.2l.3 .3M32.6 62l1.1 1.1M33 63.4l1.1 1.1M33.4 61.1l1.2 1.2M33.9 62.5l1.1 1.1M34.4 63.8l1.1 1.1M34.4 60.3l1.1 1M34.8 61.6l1.1 1.1M35.2 62.9l1.2 1.2M35.7 64.3l1.1 1.1M35.7 60.7l1.1 1.1"/>
<path d="M36.2 65.6l.2 .3M36.2 62l1.1 1.1M36.6 63.4l1.1 1.1M37 64.7l1.1 1.2 .7-.7M37 61.1l1.2 1.2M37.5 62.5l1.1 1.1M38 63.8l.8 .9M38 60.3l1.1 1M38.4 65.2l.4 .4M38.4 61.6l1.1 1.1M38.8 63.4l-2.5 2.5M38.8 64.3l-1.5 1.6"/>
<path d="M38.8 62.9l.5 .5M39.3 60.7l1.1 1.1M39.8 62l1.1 1.1M40.6 61.1l1.2 1.2M41.1 62.5l.9 .9M41.5 60.3l1.2 1M42 61.6l.9 .9M42.4 62.9l.5 .5M42.9 60.3l-3.1 3.1M42.9 61.2l-2.3 2.2M42.9 62.1l-1.3 1.3M42.9 62.9l-.5 .5"/>
<path d="M82.9 62.1l1.1 1M82.9 61.2l.6 .6M82.9 60.3l.2 .2M83.7 61.1l1.2 1.2M84.2 62.5l.9 .9M84.6 60.3l1.2 1M85.1 61.6l1.1 1.1M85.5 62.9l.5 .5M86 60.7l1.1 1.1M86.4 62l1.2 1.1M86.9 65.2l.2 .2M86.9 63.4l1.1 1.1"/>
<path d="M87.3 61.1l1.1 1.2M87.8 62.5l1.1 1.1M88.2 63.8l1.2 1.1M88.2 60.3l1.2 1M88.7 65.2l.7 .7M88.7 61.6l1.1 1.1M89.1 62.9l1.1 1.2M89.6 64.3l1.1 1.1M89.6 60.7l1.1 1.1M90 65.6l.3 .3M90 62l1.2 1.1M90.5 63.4l1.1 1.1"/>
<path d="M90.9 61.1l1.1 1.2M91.4 62.5l1.1 1.1M91.8 63.8l1.2 1.1M91.8 60.3l1.2 1M92.3 65.2l.7 .7M92.3 61.6l1.1 1.1M92.7 62.9l1.1 1.2M93.2 60.7l.2 .2-5 5-1.1-1.2M93.2 64.3l.8 .8M93.2 60.2l-5.7 5.7M93.6 61.7l-4.3 4.2M93.6 65.6l.3 .3"/>
<path d="M93.7 62.4l-3.5 3.5M93.8 63.2l-2.7 2.7M93.9 64l-1.9 1.9-1.1-1.2M94 64.8l-1.1 1.1M94.1 65.6l-.3 .3M199 136l.4 .3M199.1 133.4l.7 .7-.9 .8M199.1 134.3l.7 .7-.8 .8M199.2 132.6l.2 .1M199.6 132l.2 .3-.6 .6M199.6 135.6l.2 .3-.7 .7M199.7 131.3l-.1 .3"/>
<path d="M199.8 133.2l-.8 .7M199.8 136.8l-.4 .4-.3-.2M205.8 135.6l.7 .7M205.8 134.7l.3 .3M205.8 132l.7 .7M205.8 133l1.2 1.1M206.3 134.3l1.1 1.1M206.4 132l-.6 .6M206.8 135.6l1.1 1.2M206.8 132l1.1 1.2M207.2 133.4l1.1 1.1M207.3 132l-1.5 1.5"/>
<path d="M207.6 134.8l1.2 1.1M208.1 132.5l1.1 1.1M208.2 132l-2.4 2.4M208.5 132l.3 .3M208.6 133.8l1.1 1.2M209 135.2l1.1 1.1M209.1 132l-3.3 3.3M209.4 132l.7 .7M209.4 133l1.2 1.1M209.9 134.3l1.1 1.1M210 132l-4.2 4.1M210.4 135.6l1.1 1.2"/>
<path d="M210.4 132l1.1 1.2M210.8 133.4l1.1 1.1M210.9 132l-5.1 5.1M211.2 134.8l1.2 1.1M211.7 132.5l1.1 1.1M211.8 132l-5.3 5.2-.7-.7M212.1 132l.3 .3M212.2 133.8l1.1 1.2M212.6 135.2l1.1 1.1M212.7 132l-5.3 5.2-.2-.2M213 132l.7 .7M213 133l.9 .8"/>
<path d="M213.5 134.3l.4 .4M213.6 132l-5.3 5.2M213.9 132.5l-4.7 4.7-1.1-1.1M213.9 133.4l-3.8 3.8-.7-.7M213.9 134.3l-2.9 2.9-.2-.2M213.9 135.2l-2 2M213.9 135.6l.7 .7M214.6 135.4h.1M214.6 135.5l-1.8 1.7-1.1-1.1M214.6 136.4l-.9 .8-.7-.7M215.1 136.8h.1M215.1 136.8l-.5 .4-.2-.2"/>
<path d="M215.5 135.5l.5 .4M215.5 135.4h.1M216.2 135.2l1.1 1.1M216.2 134.3l.7 .7M216.2 133.4l.2 .2M216.3 132h-.1M216.5 132l.8 .7M216.6 133l1.2 1.1M217.1 134.3l1.1 1.1M217.2 132l-1 .9M217.5 135.6l1.2 1.2M217.5 132l1.2 1.2"/>
<path d="M218 133.4l1.1 1.1M218.1 132l-1.9 1.8M218.4 134.8l1.2 1.1M218.9 132.5l1.1 1.1M219 132l-2.8 2.7M219.3 132l.3 .3M219.3 133.8l1.2 1.2M219.8 135.2l1.1 1.1M219.9 132l-4.4 4.3M220.1 132l.8 .7M220.2 133l1.1 1.1M220.7 134.3l1.1 1.1"/>
<path d="M220.8 132l-5.3 5.2M221.1 135.6l1.1 1.2M221.1 132l1.1 1.2M221.6 133.4l.7 .7M221.7 132l-5.3 5.2-.9-.8M222 134.8l.3 .2M222.3 132.2l-5 5-.7-.7M222.3 133.1l-4.1 4.1-.2-.2M222.3 134l-3.2 3.2M222.3 134.9l-2.3 2.3-1.1-1.1M222.3 135.8l-1.4 1.4-.7-.7M222.3 136.7l-.5 .5-.2-.2"/>
<path d="M228.3 134.7l.7 .7M228.3 133.8l.2 .3M228.3 131.1l.7 .7M228.3 135.6l.8 .8M228.3 132l1.1 1.2M228.7 137l.1 .1M228.7 133.4l1 .9M229 130.9l-.7 .7M229.2 136.1l-.9 .9M229.2 134.8l.3 .2M229.2 131.2l.7 .6M229.6 134.8l-1.3 1.3"/>
<path d="M229.7 131.2l-1.4 1.3M229.7 132.5l.2 .2M229.8 133.7l-1.5 1.5M229.9 131.8l-1.6 1.6M229.9 132.7l-1.6 1.6M244.8 133.3l.3 .3M245.4 133l1 .9M245.4 132.1l.7 .6M246.2 131.1l.7 .7M246.3 132l1.1 1.2M246.7 133.4l.6 .5M246.9 130.9l-1.9 2"/>
<path d="M247.2 131.2l1.1 1.1M247.6 132.5l1.1 1.1M247.8 130.9l-3 3M248.1 133.8l.1 .1M248.5 131.6l1.1 1.1M248.7 130.9l-3 3M248.8 130.9l.4 .5M249 133l.9 .9M249.6 130.9l-3 3M249.7 130.9l.8 .9M249.9 132l1 1.1M250.5 130.9l-3 3"/>
<path d="M250.8 131.2l.1 .1M250.9 131.4l-2.5 2.5M250.9 132.3l-1.6 1.6M250.9 133.2l-.1 .1M260.9 132.3l.9 .9M260.9 131.4l.4 .4M261.3 130.9l-.4 .4M261.5 131.2l1.1 1.1M262 132.5l1.1 1.1M262.2 130.9l-1.3 1.3M262.4 133.8l.1 .1M262.9 131.6l1.1 1.1"/>
<path d="M263.1 130.9l-2.2 2.2M263.1 130.9l.5 .5M263.3 133l1 .9M264 130.9l-2.4 2.4M264.1 130.9l.8 .9M264.2 132l1.2 1.2M264.7 133.4l.6 .5M264.9 130.9l-3 3M265.1 131.2l1.1 1.1M265.6 132.5l1.1 1.1M265.8 130.9l-3.1 3M266 133.8l.1 .1"/>
<path d="M266.5 131.6l1.1 1.1M266.7 130.9l-3 3M266.7 130.9l.5 .5M266.9 133l1 .9M267.5 130.9l-3 3M267.6 130.9l.9 .9M267.8 132l1.2 1.2M268.3 133.4l.6 .5M268.5 130.9l-3 3M268.7 131.2l1.1 1.1M269.2 132.5l1.1 1.1M269.3 130.9l-3 3"/>
<path d="M269.6 133.8l.1 .1M270.1 131.6l1.1 1.1M270.3 130.9l-3 3M270.3 130.9l.5 .5M270.5 133l1 .9M271.1 130.9l-3 3M271.2 130.9l.9 .9M271.4 132l1.1 1.2M271.9 133.4l.5 .5M272.1 130.9l-3 3M272.3 131.2l1.1 1.1M272.8 132.5l1.1 1.1"/>
<path d="M272.9 130.9l-3 3M273.2 133.8l.1 .1M273.6 131.6l1.2 1.1M273.9 130.9l-3 3M273.9 130.9l.4 .5M274.1 133l1.1 1.1M274.7 130.9l-3 3M274.8 130.9l.9 .9M275 135.6l1.1 1.2M275 132l1.1 1.2M275.4 133.4l1.2 1.1M275.7 130.9l-3.1 3"/>
<path d="M275.9 134.8l1 .9M275.9 131.2l1 1M276.4 136.1l.5 .6M276.4 132.5l.5 .6M276.5 130.9l-3 3M276.8 133.8l.1 .2M276.9 131.5l-2.5 2.4M276.9 132.4l-2.1 2.1 .9 .9M276.9 133.3l-2.1 2.1M276.9 134.2l-2.1 2.1M276.9 135.1l-2.1 2.1M276.9 136l-1.2 1.2-.3-.2"/>
<path d="M276.9 136.9l-.3 .3M283.9 135.6l.3 .3M283.9 132.9l.8 .7M283.9 132l.3 .3M284 133.8l1.1 1.2M284.4 135.2l1.2 1.1M284.4 131.6l1.2 1.1M284.6 130.9l-.7 .8M284.7 130.9l.4 .5M284.9 136.5l.7 .7 .4-.5M284.9 133l1.1 1.1M285.3 134.3l.7 .7"/>
<path d="M285.5 130.9l-1.6 1.7M285.6 130.9l.9 .9M285.8 135.6l.2 .3M285.8 132l1.1 1.2M286 134l-2.1 2.2M286 134.9l-2.1 2.2M286 135.8l-1.3 1.4-.8-.7M286.1 131.2l-2.2 2.3M286.2 133.4l.6 .5M286.5 131.7l-2.6 2.7M286.9 132.3l-3 3M287.2 132.9l-1.1 1"/>
<path d="M287.5 133.5l-.5 .4M287.6 133.8l.1 .1"/>
</g>
<text font-size="8.5" x="264.4" y="146.7">A</text>
<g font-size="4.2">
<text x="22.4" y="32.2">DETAIL A</text>
<text x="20.2" y="37.5">SCALE 1 : 1</text>
</g>
<g font-size="4.2" fill="#808080">
<text x="253" y="31.6">920</text>
<text x="61.9" y="46.8">40</text>
<text x="399.4" y="45.8">2,50</text>
<text x="250.6" y="60.5">300</text>
<text x="399.7" y="69">13</text>
<text x="103.1" y="76.4" transform="rotate(-90 103.1 76.4)">2,50</text>
<text x="209.3" y="72.6" transform="rotate(-45 209.3 72.6)">R10</text>
<text x="124" y="81" transform="rotate(-90 124 81)">300</text>
<text x="130" y="81.3" transform="rotate(-90 130 81.3)">100</text>
<text x="355.9" y="81.2" transform="rotate(-90 355.9 81.2)">100</text>
<text x="57.9" y="87.9">48,10</text>
<text x="375.8" y="124" transform="rotate(-90 375.8 124)">+0,05</text>
<text x="380" y="121.5" transform="rotate(-90 380 121.5)">0</text>
<text x="214.1" y="128.5" transform="rotate(-90 214.1 128.5)">4</text>
<text x="130" y="136.5" transform="rotate(-90 130 136.5)">25</text>
<text x="380" y="135.8" transform="rotate(-90 380 135.8)">23,10</text>
<text x="166.7" y="149.3" transform="rotate(45 166.7 149.3)">24</text>
<text x="218.6" y="149.2">212,50</text>
<text x="173.8" y="150.5" transform="rotate(45 173.8 150.5)">H7 +0,02</text>
<text x="233" y="155.2">122,50</text>
<text x="177.9" y="160.6" transform="rotate(45 177.9 160.6)">0</text>
<text x="241.2" y="161.2">98</text>
<text x="317.5" y="161.8" transform="rotate(-37 317.5 161.8)">18</text>
<text x="324.7" y="156.4" transform="rotate(-37 324.7 156.4)">11</text>
<text x="307.4" y="169.2" transform="rotate(-37 307.4 169.2)">10x</text>
<text x="307" y="177.1" transform="rotate(15 307 177.1)">10x</text>
<text x="319" y="180.4" transform="rotate(15 319 180.4)">10,50</text>
<text x="248.5" y="189.2" transform="rotate(-45 248.5 189.2)">0</text>
<text x="238.4" y="193.3" transform="rotate(-45 238.4 193.3)">H7 +0,02</text>
<text x="237.2" y="200.5" transform="rotate(-45 237.2 200.5)">28</text>
<text x="194.4" y="206.1" transform="rotate(-90 194.4 206.1)">82,50</text>
<text x="247.2" y="214.9" transform="rotate(-45 247.2 214.9)">40</text>
<text x="379.7" y="226.3" transform="rotate(-90 379.7 226.3)">125</text>
<text x="373.7" y="229.2" transform="rotate(-90 373.7 229.2)">114,50</text>
<text x="221" y="241.7" transform="rotate(-90 221 241.7)">16,10</text>
<text x="367" y="243.5" transform="rotate(38 367 243.5)">8x</text>
<text x="375" y="249.8" transform="rotate(38 375 249.8)">12,50</text>
<text x="239.9" y="253.9">100</text>
<text x="274.3" y="253.9">175</text>
<text x="202.4" y="259.9">400</text>
<text x="296.2" y="259.9">350</text>
</g>
<text font-size="4.2" fill="#808000" x="191.7" y="223.3" transform="rotate(15 191.7 223.3)">R3</text>
<g font-size="3.2">
<text x="272.9" y="272.3">1195019017_9SDS</text>
<text x="330" y="272.2">-</text>
<text x="272.9" y="280.3">ELOKSAL / NATUREL</text>
<text x="272.9" y="276.3">DP90 YUKSEKLIK FARKI ADAPTORU UST PLAKA</text>
<text x="272.9" y="284.4">YOK / HRC</text>
<text x="350.6" y="284.3">305 x 25 x 875</text>
<text x="350.6" y="288.3">12620.86</text>
</g>
<g font-size="2.8">
<text x="383" y="272.2">Ü.Adet:</text>
<text x="330.9" y="280.3">Hammadde Adı:</text>
<text x="350.6" y="280.3">ALUMINYUM-7050_TASLANMIS</text>
<text x="383.3" y="276">Vers.:</text>
<text x="331.4" y="284.3">Sip. Ölçüsü:</text>
<text x="257.6" y="288.3">SON KAYIT:</text>
<text x="282.9" y="288.3">26 Eylül 2021 Pazar 12:50:53</text>
<text x="331.6" y="288.3">Ağırlık:</text>
</g>
<g font-size="2.6">
<text x="392.8" y="276">7</text>
<text x="385.2" y="279.9">GENEL TOLERANS</text>
<text x="383.5" y="284">DIN 7168 m T</text>
<text x="383.6" y="288.1">ÖLÇEK</text>
<text x="396.9" y="288.1">1:10</text>
<text x="405.8" y="288.1">A4</text>
</g>
<g font-size="2.5">
<text x="257.9" y="272">Parça Kodu:</text>
<text x="320.5" y="272">Ü.Kodu:</text>
<text x="257.6" y="280">Kaplama Şekli:</text>
<text x="257.6" y="276">Parça Adı:</text>
<text x="257.6" y="284.1">Isıl İşlem:</text>
<text x="225" y="292.6">D:\onedrive\OneDrive - gazi.edu.tr\My_Design\Arsiv\DP909SDS_3ST\</text>
</g>
</svg>
